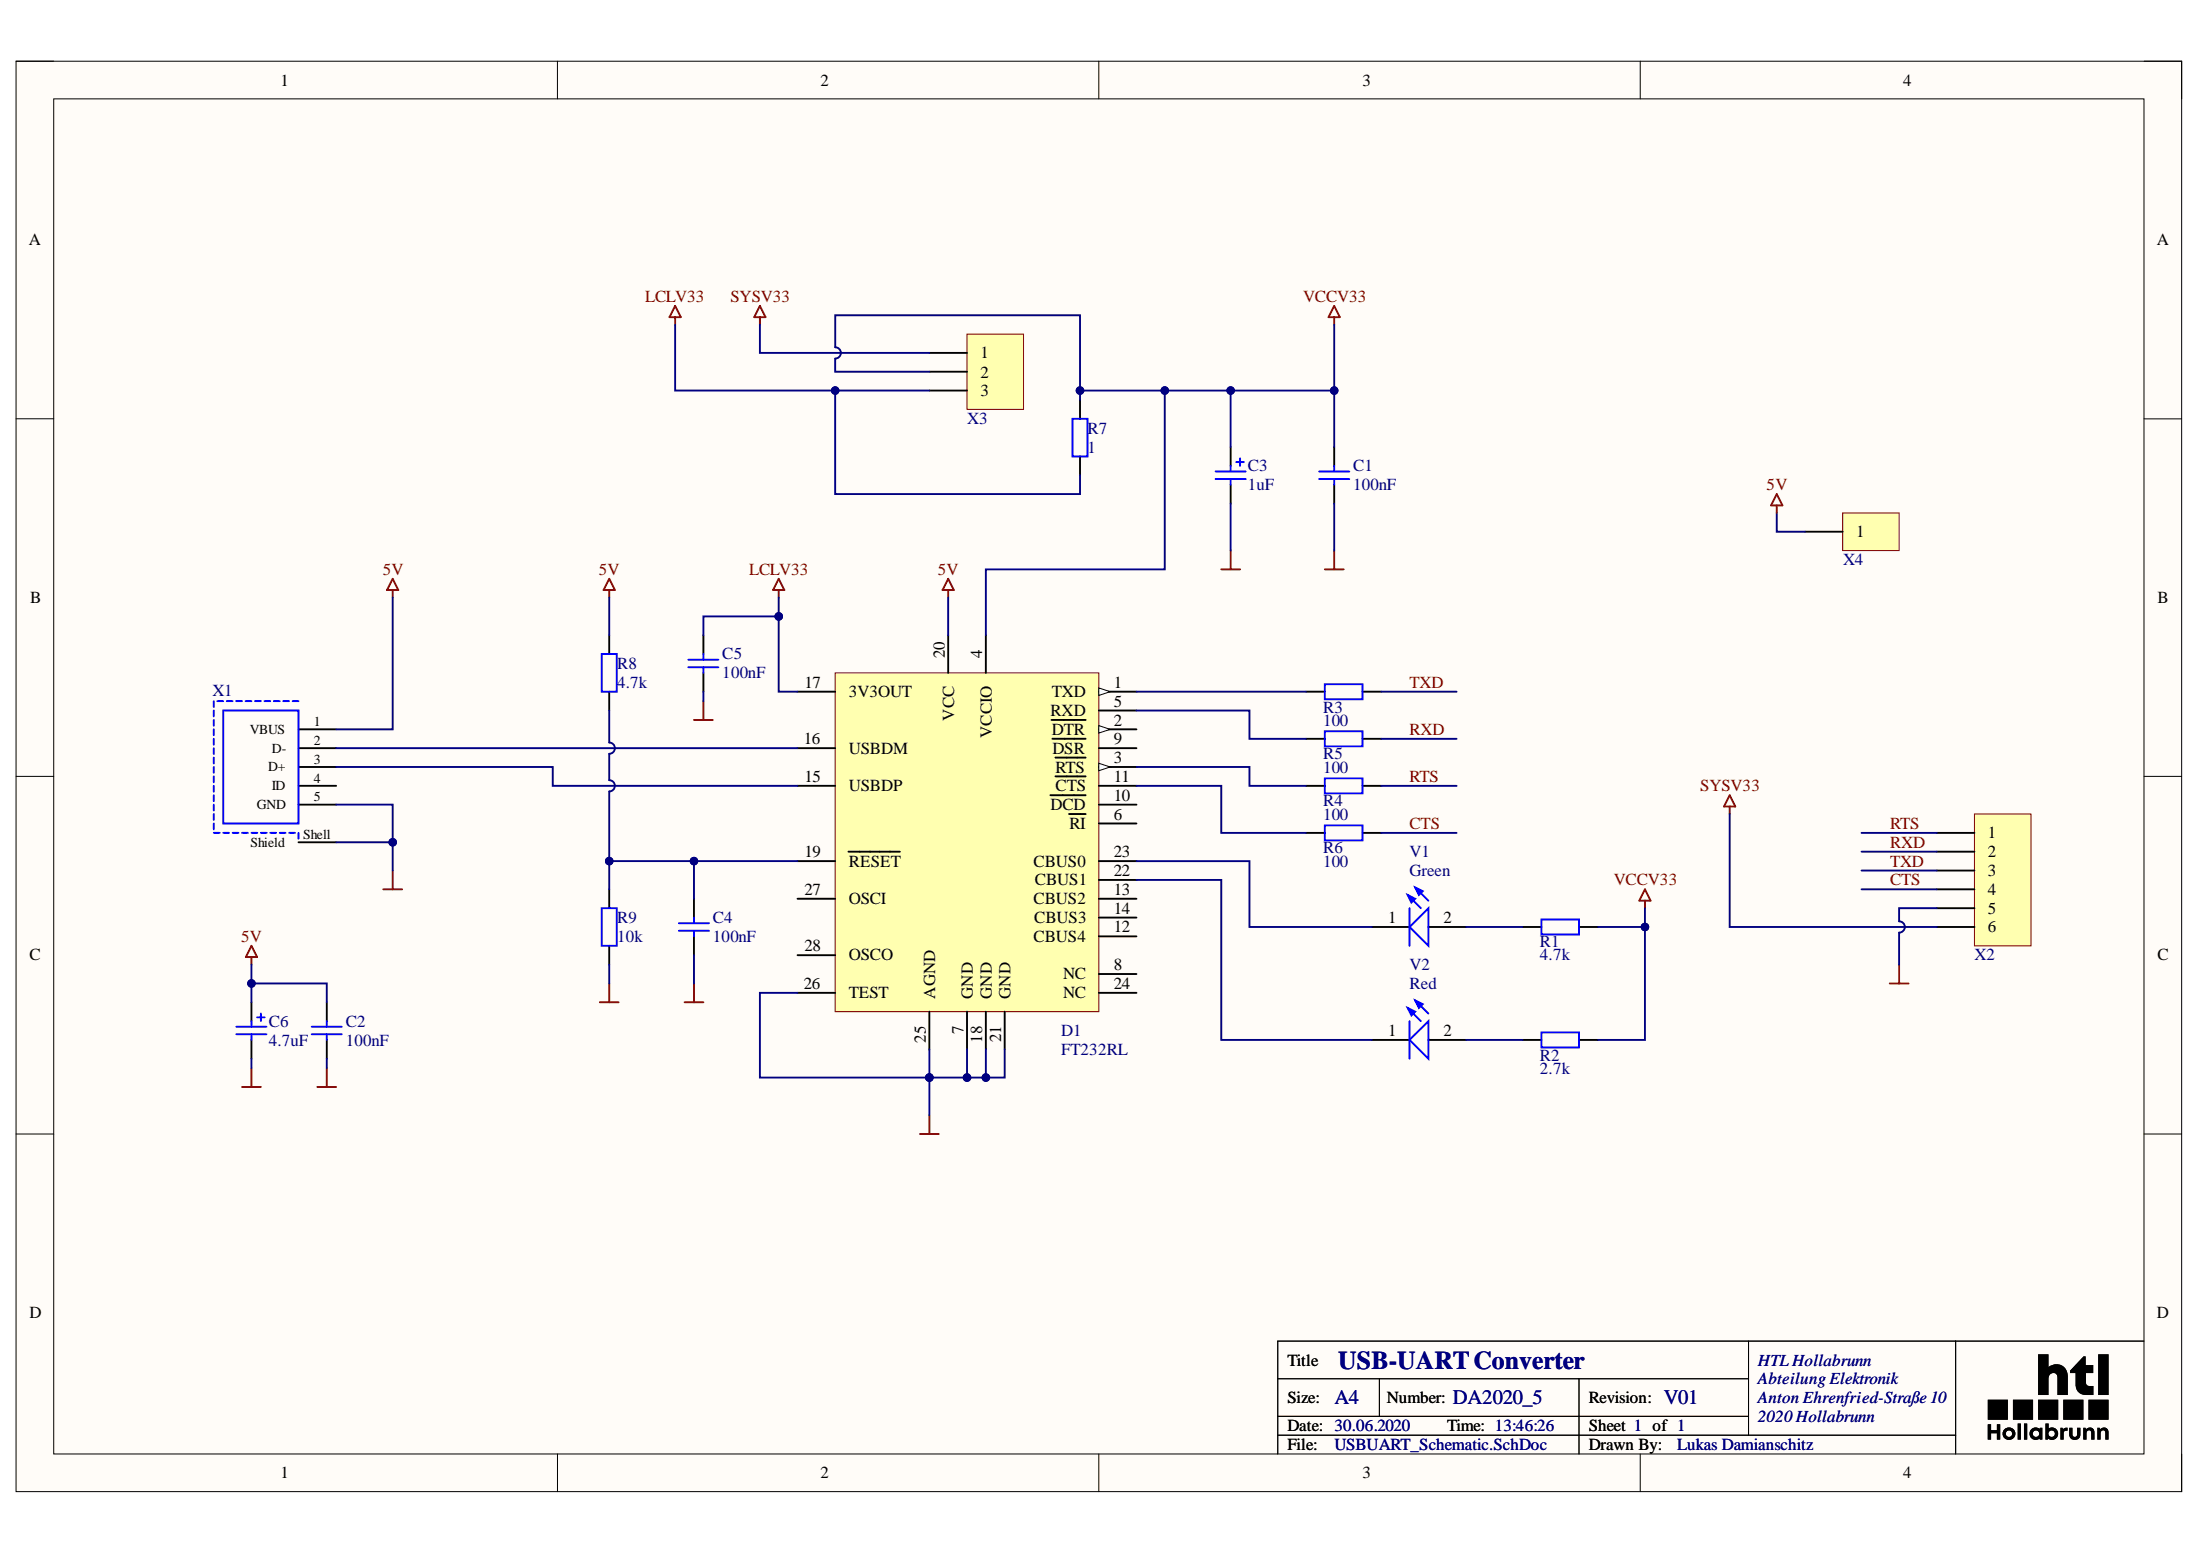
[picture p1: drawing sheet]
<svg xmlns="http://www.w3.org/2000/svg" width="297mm" height="210mm" viewBox="0 0 297 210" stroke-linecap="round" stroke-linejoin="round" font-family="sans-serif">
<path d="M2.2 8.3h292.4v193h-292.4z" fill-rule="evenodd" fill="#fffcf8"/>
<path d="M2.2 8.3h292.4v193h-292.4z" fill="none" stroke="#000" stroke-width=".14"/>
<path d="M7.3 13.3h282.2v183h-282.2z" fill-rule="evenodd" fill="#fffcf8"/>
<g fill="none" stroke="#000" stroke-width=".14">
<path d="M2.2 8.3h5.1M7.3 13.3h282.2v183h-282.2zM75.3 8.3v5M148.4 8.3v5M221.5 8.3v5M289.5 8.3h5.1v5M2.2 56.5h5.1M289.5 56.5h5.1M2.2 104.8h5.1M289.5 104.8h5.1M2.2 153.1h5.1M289.5 153.1h5.1"/>
<path d="M75.3 196.3v5M148.4 196.3v5M172.5 186.1h63.6M172.5 193.7h91.5M172.5 191.2h63.6M186.2 186.1v5.1M213.2 186.1v10.2M221.5 196.3v5M236.1 181v12.7M264 181v15.3M289.5 181h-117v15.3M294.6 196.3v5"/>
</g>
<g fill="#000">
<path d="M275.2 182.8v5.5h1.4v-2.1a.63 .63 0 0 1 .5-.9 .63 .63 0 0 1 .7 .7v2.3h1.4v-2.4a1.57 1.57 0 0 0-.9-1.6 1.57 1.57 0 0 0-1.7 .2v-1.7zM283.3 182.8v5.5h1.4v-5.5zM281.3 183.1l-1.8 1.9v.3h.7v1.6a1.33 1.33 0 0 0 1.5 1.4h.9v-1.2l-.7-.1-.3-.4v-1.3h1v-1h-1v-1.2zM268.4 188.9v2.7h2.7v-2.7zM271.8 188.9v2.7h2.7v-2.7zM275.2 188.9v2.7h2.7v-2.7zM278.6 188.9v2.7h2.7v-2.7zM282 188.9v2.7h2.7v-2.7zM272.4 192.2v2.1h.5v-2.1zM273.3 192.2v2.1h.4v-2.1zM276.2 192.2v2.1h.3v-.1a.84 .84 0 0 0 1.4-.6 .84 .84 0 0 0-1.3-.8v-.6zM268.4 192.3v2h.4v-.8h.8v.8h.5v-2h-.5v.8h-.8v-.8zM270.4 193.5a.86 .86 0 0 0 1.7 0 .86 .86 0 0 0-1.7 0zM274.3 192.9a.84 .84 0 0 0-.1 1.2 .84 .84 0 0 0 1.2 .1v.1h.4v-1.6h-.4v.2a.83 .83 0 0 0-1.1 0zM281.3 192.7v1.6h.4l.1-1 .3-.2 .2 .1 .1 1.1h.4v-.9a.62 .62 0 0 0-.4-.7 .62 .62 0 0 0-.7 .2l-.1-.2zM283.2 192.7v1.6h.4l.1-1 .3-.2 .2 .1 .1 1.1h.4v-.9a.63 .63 0 0 0-.4-.7 .63 .63 0 0 0-.7 .2l-.1-.2zM278.2 192.7v1.6h.4v-.8a.37 .37 0 0 1 .6-.4v-.4h-.4l-.2 .2-.1-.2zM279.4 192.7v1a.75 .75 0 0 0 .7 .7 .75 .75 0 0 0 .8-.7v-1h-.4l-.1 1.1a.32 .32 0 0 1-.5 0l-.1-1.1zM274.5 193.5a.44 .44 0 0 1 .8 0 .44 .44 0 0 1-.8 0zM270.8 193.5a.45 .45 0 0 1 .9 0 .45 .45 0 0 1-.9 0zM276.6 193.5a.44 .44 0 0 1 .8 0 .44 .44 0 0 1-.8 0z"/>
<path d="M275.2 182.8v5.5h1.4v-2.1a.63 .63 0 0 1 .5-.9 .63 .63 0 0 1 .7 .7v2.3h1.4v-2.4a1.57 1.57 0 0 0-.9-1.6 1.57 1.57 0 0 0-1.7 .2v-1.7zM283.3 182.8v5.5h1.4v-5.5zM281.3 183.1l-1.8 1.9v.3h.7v1.6a1.33 1.33 0 0 0 1.5 1.4h.9v-1.2l-.7-.1-.3-.4v-1.3h1v-1h-1v-1.2zM268.4 188.9v2.7h2.7v-2.7zM271.8 188.9v2.7h2.7v-2.7zM275.2 188.9v2.7h2.7v-2.7zM278.6 188.9v2.7h2.7v-2.7zM282 188.9v2.7h2.7v-2.7zM272.4 192.2v2.1h.5v-2.1zM273.3 192.2v2.1h.4v-2.1zM276.2 192.2v2.1h.3v-.1a.84 .84 0 0 0 1.4-.6 .84 .84 0 0 0-1.3-.8v-.6zM268.4 192.3v2h.4v-.8h.8v.8h.5v-2h-.5v.8h-.8v-.8zM270.4 193.5a.86 .86 0 0 0 1.7 0 .86 .86 0 0 0-1.7 0zM274.3 192.9a.84 .84 0 0 0-.1 1.2 .84 .84 0 0 0 1.2 .1v.1h.4v-1.6h-.4v.2a.83 .83 0 0 0-1.1 0zM281.3 192.7v1.6h.4l.1-1 .3-.2 .2 .1 .1 1.1h.4v-.9a.62 .62 0 0 0-.4-.7 .62 .62 0 0 0-.7 .2l-.1-.2zM283.2 192.7v1.6h.4l.1-1 .3-.2 .2 .1 .1 1.1h.4v-.9a.63 .63 0 0 0-.4-.7 .63 .63 0 0 0-.7 .2l-.1-.2zM278.2 192.7v1.6h.4v-.8a.37 .37 0 0 1 .6-.4v-.4h-.4l-.2 .2-.1-.2zM279.4 192.7v1a.75 .75 0 0 0 .7 .7 .75 .75 0 0 0 .8-.7v-1h-.4l-.1 1.1a.32 .32 0 0 1-.5 0l-.1-1.1zM274.5 193.5a.44 .44 0 0 1 .8 0 .44 .44 0 0 1-.8 0zM270.8 193.5a.45 .45 0 0 1 .9 0 .45 .45 0 0 1-.9 0zM276.6 193.5a.44 .44 0 0 1 .8 0 .44 .44 0 0 1-.8 0z"/>
</g>
<path d="M112.8 90.8h35.6v45.8h-35.6z" fill-rule="evenodd" fill="#ffffb0"/>
<path d="M112.8 90.8h35.6v45.8h-35.6z" fill="none" stroke="#800000" stroke-width=".14"/>
<g fill="none" stroke="#000" stroke-width=".25">
<path d="M107.7 93.4h5.1M128 85.7v5.1M133.1 85.7v5.1M142.1 99.7h4.5M148.4 95.9h5M148.4 93.4h5M107.7 101h5.1M107.7 106.1h5.1M107.7 116.2h5.1M114.5 115h7M141.8 107.3h4.8M142.5 104.8h4.1"/>
<path d="M144.3 109.9h2.3M148.4 111.2h5M148.4 101h5M148.4 108.6h5M148.4 106.1h5M148.4 116.2h5M148.4 118.8h5M107.7 134h5.1M107.7 121.3h5.1M107.7 128.9h5.1M125.5 136.6v5M130.6 136.6v5"/>
<path d="M133.1 136.6v5M135.7 136.6v5M148.4 134h5M148.4 131.5h5M148.4 126.4h5M148.4 121.3h5M148.4 123.9h5"/>
</g>
<path d="M148.4 92.9l1.5 .5-1.5 .5z" fill="#f8fcff"/>
<path d="M148.4 92.9l1.5 .5-1.5 .5z" fill="none" stroke="#000" stroke-width=".14"/>
<path d="M148.4 98.5h5" fill="none" stroke="#000" stroke-width=".25"/>
<path d="M148.4 97.9l1.5 .6-1.5 .5z" fill="#f8fcff"/>
<path d="M148.4 97.9l1.5 .6-1.5 .5z" fill="none" stroke="#000" stroke-width=".14"/>
<path d="M142 97.2h4.6M148.4 103.5h5" fill="none" stroke="#000" stroke-width=".25"/>
<path d="M148.4 103l1.5 .5-1.5 .5z" fill="#f8fcff"/>
<path d="M148.4 103l1.5 .5-1.5 .5z" fill="none" stroke="#000" stroke-width=".14"/>
<g fill="none" stroke="#000" stroke-width=".25">
<path d="M166.2 60.3v2.6M166.2 65.4v2.6M180.1 60.3v2.6M180.1 65.4v2.6M40.3 98.5h5.1M82.3 85.7v2.6M82.3 93.4v2.5M95 85.7v2.6M95 90.8v2.6M176.3 93.4h2.6M176.3 99.7h2.6M184 93.4h2.5"/>
<path d="M184 99.7h2.5M40.3 101h5.1M40.3 103.5h5.1M40.3 106.1h5.1M40.3 108.6h5.1M40.3 113.7h5.1M142.5 102.3h4.1M176.3 106.1h2.6M176.3 112.4h2.6M184 106.1h2.5M184 112.4h2.5M33.9 135.3v2.5"/>
<path d="M44.1 135.3v2.5M82.3 120v2.6M82.3 127.7v2.5M93.7 121.3v2.6M93.7 126.4v2.5M185.2 125.1h5.1M192.9 125.1h5M33.9 140.4v2.5M44.1 140.4v2.5"/>
</g>
<g fill="none" stroke="#00f" stroke-width=".25">
<path d="M164.1 63.6h4.1M164.1 64.7h4.1M166.2 62.9v.7M166.2 64.7v.7M166.9 62.4h1M167.4 61.9v1M178.1 64.7h4.1M178.1 63.6h4.1M180.1 62.9v.7M180.1 64.7v.7M28.9 94.6v.8M28.9 95.9v.8"/>
<path d="M28.9 97.2v.8M28.9 98.5v.7M28.9 99.7v.8M29.3 94.6h.8M30.1 95.9h10.2v15.3h-10.2zM30.6 94.6h.8M31.9 94.6h.8M33.2 94.6h.7M34.4 94.6h.8M35.7 94.6h.8M37 94.6h.8M38.2 94.6h.8"/>
<path d="M39.5 94.6h.8M81.2 88.3h2.1v5.1h-2.1zM92.9 89.1h4.1M92.9 90.1h4.1M95 88.3v.8M95 90.1v.7M178.9 92.4h5.1v2h-5.1zM178.9 98.7h5.1v2h-5.1zM28.9 101v.8M28.9 102.3v.8M28.9 103.5v.8M28.9 104.8v.8"/>
<path d="M28.9 106.1v.8M28.9 107.3v.8M28.9 108.6v.8M28.9 109.9v.8M28.9 111.2v.7M28.9 112.4h.8M30.1 112.4h.8M31.4 112.4h.8M32.7 112.4h.8M33.9 112.4h.8M35.2 112.4h.8M36.5 112.4h.8"/>
<path d="M37.8 112.4h.8M39 112.4h.8M40.3 112.4v.8M178.9 105.1h5.1v2h-5.1zM178.9 111.4h5.1v2h-5.1zM191.1 119.8l1.8 1.8M31.9 138.6h4.1M31.9 139.6h4.1M33.9 137.8v.8M33.9 139.6v.8M34.7 137.3h1M35.2 136.8v1"/>
<path d="M42.1 138.6h4.1M42.1 139.6h4.1M44.1 137.8v.8M44.1 139.6v.8M81.2 122.6h2.1v5.1h-2.1zM91.7 124.6h4M91.7 125.6h4M93.7 123.9v.7M93.7 125.6v.8M190.1 120.8l1.7 1.8M190.3 125.1l2.6-2.5v5.1zM190.3 122.6v5.1"/>
</g>
<g fill="none" stroke="#800000" stroke-width=".25">
<path d="M53 79.6v1.1M53 78.1l.8 1.5h-1.5zM82.3 78.1l.7 1.5h-1.5zM82.3 79.6v1.1M105.1 78.1l.8 1.5h-1.5zM105.1 79.6v1.1M128 78.1l.8 1.5h-1.5zM128 79.6v1.1M93.7 97.2h2.5M95 94.6v2.6M53 117.5v2.5M33.9 127.7l.8 1.5h-1.5z"/>
<path d="M33.9 129.2v1M51.7 120h2.6M81 135.3h2.5M82.3 132.8v2.5M92.4 135.3h2.6M93.7 132.8v2.5M32.7 146.7h2.5M33.9 144.2v2.5M42.8 146.7h2.6M44.1 144.2v2.5M124.2 153.1h2.5M125.5 150.5v2.6"/>
</g>
<path d="M191.1 119.8l1 .5-.5 .5z" fill="#00f"/>
<path d="M191.1 119.8l1 .5-.5 .5z" fill="none" stroke="#00f" stroke-width=".25"/>
<path d="M190.1 120.8l1 .5-.5 .5z" fill="#00f"/>
<path d="M190.1 120.8l1 .5-.5 .5zM190.1 136.1l1.7 1.7M190.3 137.8v5.1M191.1 135l1.8 1.8M190.3 140.4l2.6-2.6v5.1z" fill="none" stroke="#00f" stroke-width=".25"/>
<path d="M185.2 140.4h5.1M192.9 140.4h5" fill="none" stroke="#000" stroke-width=".25"/>
<path d="M191.1 135l1 .5-.5 .6z" fill="#00f"/>
<path d="M191.1 135l1 .5-.5 .6z" fill="none" stroke="#00f" stroke-width=".25"/>
<path d="M190.1 136.1l1 .5-.5 .5z" fill="#00f"/>
<path d="M190.1 136.1l1 .5-.5 .5zM208.1 124.1h5.1v2h-5.1zM208.1 139.4h5.1v2h-5.1z" fill="none" stroke="#00f" stroke-width=".25"/>
<path d="M205.6 125.1h2.5M213.2 125.1h2.5M205.6 140.4h2.5M213.2 140.4h2.5" fill="none" stroke="#000" stroke-width=".25"/>
<path d="M222.1 120l.8 1.6h-1.6zM222.1 121.6v1" fill="none" stroke="#800000" stroke-width=".25"/>
<path d="M266.6 109.9h7.6v17.8h-7.6z" fill-rule="evenodd" fill="#ffffb0"/>
<path d="M266.6 109.9h7.6v17.8h-7.6z" fill="none" stroke="#800000" stroke-width=".14"/>
<path d="M145.8 54v2.5M145.8 61.6v2.6M261.5 112.4h5.1M261.5 115h5.1M261.5 117.5h5.1M261.5 120h5.1M261.5 122.6h5.1M261.5 125.1h5.1" fill="none" stroke="#000" stroke-width=".25"/>
<g fill="none" stroke="#800000" stroke-width=".25">
<path d="M91.2 41.3l.7 1.5h-1.5zM91.2 42.8v1M102.6 41.3l.8 1.5h-1.6zM102.6 42.8v1M180.1 41.3l.8 1.5h-1.5zM180.1 42.8v1M164.9 76.9h2.5M166.2 74.3v2.6M178.9 76.9h2.5M180.1 74.3v2.6M233.5 107.3l.8 1.6h-1.5zM233.5 108.9v1"/>
<path d="M255.1 132.8h2.6M256.4 130.2v2.6"/>
</g>
<path d="M144.8 56.5h2v5.1h-2z" fill="none" stroke="#00f" stroke-width=".25"/>
<path d="M130.6 45.1h7.6v10.2h-7.6z" fill-rule="evenodd" fill="#ffffb0"/>
<path d="M130.6 45.1h7.6v10.2h-7.6z" fill="none" stroke="#800000" stroke-width=".14"/>
<path d="M125.5 47.6h5.1M125.5 50.2h5.1M125.5 52.7h5.1" fill="none" stroke="#000" stroke-width=".25"/>
<path d="M248.8 69.2h7.6v5.1h-7.6z" fill-rule="evenodd" fill="#ffffb0"/>
<path d="M248.8 69.2h7.6v5.1h-7.6z" fill="none" stroke="#800000" stroke-width=".14"/>
<path d="M243.7 71.8h5.1" fill="none" stroke="#000" stroke-width=".25"/>
<path d="M239.9 69.2v2.6h3.8M33.9 132.8h10.2v2.5" fill="none" stroke="#000080" stroke-width=".25"/>
<path d="M239.9 66.7l.8 1.5h-1.6zM239.9 68.2v1" fill="none" stroke="#800000" stroke-width=".25"/>
<circle cx="33.9" cy="132.8" r=".51" fill="#000080"/>
<circle cx="33.9" cy="132.8" r=".51" fill="none" stroke="#000080" stroke-width=".14"/>
<path d="M45.4 108.6h7.6v5.1h-7.6" fill="none" stroke="#000080" stroke-width=".25"/>
<circle cx="53" cy="113.7" r=".51" fill="#000080"/>
<circle cx="53" cy="113.7" r=".51" fill="none" stroke="#000080" stroke-width=".14"/>
<path d="M53 80.7v17.8h-7.6M45.4 103.5h29.2v2.6h33.1M45.4 101h62.3M107.7 116.2h-25.4v3.8" fill="none" stroke="#000080" stroke-width=".25"/>
<circle cx="93.7" cy="116.2" r=".51" fill="#000080"/>
<circle cx="93.7" cy="116.2" r=".51" fill="none" stroke="#000080" stroke-width=".14"/>
<circle cx="82.3" cy="116.2" r=".51" fill="#000080"/>
<circle cx="82.3" cy="116.2" r=".51" fill="none" stroke="#000080" stroke-width=".14"/>
<path d="M91.2 43.8v8.9h34.3" fill="none" stroke="#000080" stroke-width=".25"/>
<circle cx="112.8" cy="52.7" r=".51" fill="#000080"/>
<circle cx="112.8" cy="52.7" r=".51" fill="none" stroke="#000080" stroke-width=".14"/>
<path d="M105.1 83.2h-10.1v2.5" fill="none" stroke="#000080" stroke-width=".25"/>
<circle cx="105.1" cy="83.2" r=".51" fill="#000080"/>
<circle cx="105.1" cy="83.2" r=".51" fill="none" stroke="#000080" stroke-width=".14"/>
<path d="M107.7 134h-5.1v11.5h33.1v-3.9" fill="none" stroke="#000080" stroke-width=".25"/>
<circle cx="133.1" cy="145.5" r=".51" fill="#000080"/>
<circle cx="133.1" cy="145.5" r=".51" fill="none" stroke="#000080" stroke-width=".14"/>
<circle cx="130.6" cy="145.5" r=".51" fill="#000080"/>
<circle cx="130.6" cy="145.5" r=".51" fill="none" stroke="#000080" stroke-width=".14"/>
<circle cx="125.5" cy="145.5" r=".51" fill="#000080"/>
<circle cx="125.5" cy="145.5" r=".51" fill="none" stroke="#000080" stroke-width=".14"/>
<path d="M102.6 43.8v3.8h22.9M105.1 80.7v12.7h2.6" fill="none" stroke="#000080" stroke-width=".25"/>
<circle cx="105.1" cy="83.2" r=".51" fill="#000080"/>
<circle cx="105.1" cy="83.2" r=".51" fill="none" stroke="#000080" stroke-width=".14"/>
<path d="M112.8 52.7v14h33v-2.5" fill="none" stroke="#000080" stroke-width=".25"/>
<circle cx="112.8" cy="52.7" r=".51" fill="#000080"/>
<circle cx="112.8" cy="52.7" r=".51" fill="none" stroke="#000080" stroke-width=".14"/>
<path d="M180.1 43.8v8.9h-34.3v-10.1h-33v4.3a.76 .76 0 0 1 .7 .7 .76 .76 0 0 1-.7 .8v1.8h12.7" fill="none" stroke="#000080" stroke-width=".25"/>
<circle cx="145.8" cy="52.7" r=".51" fill="#000080"/>
<circle cx="145.8" cy="52.7" r=".51" fill="none" stroke="#000080" stroke-width=".14"/>
<circle cx="157.3" cy="52.7" r=".51" fill="#000080"/>
<circle cx="157.3" cy="52.7" r=".51" fill="none" stroke="#000080" stroke-width=".14"/>
<circle cx="166.2" cy="52.7" r=".51" fill="#000080"/>
<circle cx="166.2" cy="52.7" r=".51" fill="none" stroke="#000080" stroke-width=".14"/>
<circle cx="180.1" cy="52.7" r=".51" fill="#000080"/>
<circle cx="180.1" cy="52.7" r=".51" fill="none" stroke="#000080" stroke-width=".14"/>
<path d="M157.3 52.7v24.2h-24.2v8.8" fill="none" stroke="#000080" stroke-width=".25"/>
<circle cx="157.3" cy="52.7" r=".51" fill="#000080"/>
<circle cx="157.3" cy="52.7" r=".51" fill="none" stroke="#000080" stroke-width=".14"/>
<g fill="none" stroke="#000080" stroke-width=".25">
<path d="M153.4 95.9h15.3v3.8h7.6M153.4 93.4h22.9M186.5 93.4h10.2M186.5 99.7h10.2M153.4 118.8h11.5v21.6h20.3M153.4 116.2h15.3v8.9h16.5M153.4 106.1h11.5v6.3h11.4M153.4 103.5h15.3v2.6h7.6M186.5 112.4h10.2M186.5 106.1h10.2M197.9 125.1h7.7M215.7 125.1h6.4v15.3h-6.4"/>
<path d="M197.9 140.4h7.7"/>
</g>
<circle cx="222.1" cy="125.1" r=".51" fill="#000080"/>
<circle cx="222.1" cy="125.1" r=".51" fill="none" stroke="#000080" stroke-width=".14"/>
<path d="M233.5 109.9v15.2h28M251.3 117.5h10.2M251.3 115h10.2M251.3 112.4h10.2M33.9 130.2v5.1M251.3 120h10.2M261.5 122.6h-5.1v1.8a.76 .76 0 0 1 .8 .7 .76 .76 0 0 1-.8 .8v4.3M33.9 142.9v1.3" fill="none" stroke="#000080" stroke-width=".25"/>
<circle cx="33.9" cy="132.8" r=".51" fill="#000080"/>
<circle cx="33.9" cy="132.8" r=".51" fill="none" stroke="#000080" stroke-width=".14"/>
<path d="M53 113.7v3.8M44.1 142.9v1.3" fill="none" stroke="#000080" stroke-width=".25"/>
<circle cx="53" cy="113.7" r=".51" fill="#000080"/>
<circle cx="53" cy="113.7" r=".51" fill="none" stroke="#000080" stroke-width=".14"/>
<path d="M82.3 95.9v4.3a.76 .76 0 0 1 .7 .8 .76 .76 0 0 1-.7 .8v3.5a.76 .76 0 0 1 .7 .8 .76 .76 0 0 1-.7 .7v9.4M82.3 130.2v2.6" fill="none" stroke="#000080" stroke-width=".25"/>
<circle cx="82.3" cy="116.2" r=".51" fill="#000080"/>
<circle cx="82.3" cy="116.2" r=".51" fill="none" stroke="#000080" stroke-width=".14"/>
<path d="M82.3 80.7v5M93.7 116.2v5.1M93.7 128.9v3.9" fill="none" stroke="#000080" stroke-width=".25"/>
<circle cx="93.7" cy="116.2" r=".51" fill="#000080"/>
<circle cx="93.7" cy="116.2" r=".51" fill="none" stroke="#000080" stroke-width=".14"/>
<path d="M95 93.4v1.2M125.5 145.5v5" fill="none" stroke="#000080" stroke-width=".25"/>
<circle cx="125.5" cy="145.5" r=".51" fill="#000080"/>
<circle cx="125.5" cy="145.5" r=".51" fill="none" stroke="#000080" stroke-width=".14"/>
<path d="M125.5 141.6v3.9" fill="none" stroke="#000080" stroke-width=".25"/>
<circle cx="125.5" cy="145.5" r=".51" fill="#000080"/>
<circle cx="125.5" cy="145.5" r=".51" fill="none" stroke="#000080" stroke-width=".14"/>
<path d="M128 80.7v5M130.6 141.6v3.9" fill="none" stroke="#000080" stroke-width=".25"/>
<circle cx="130.6" cy="145.5" r=".51" fill="#000080"/>
<circle cx="130.6" cy="145.5" r=".51" fill="none" stroke="#000080" stroke-width=".14"/>
<path d="M133.1 141.6v3.9" fill="none" stroke="#000080" stroke-width=".25"/>
<circle cx="133.1" cy="145.5" r=".51" fill="#000080"/>
<circle cx="133.1" cy="145.5" r=".51" fill="none" stroke="#000080" stroke-width=".14"/>
<path d="M145.8 52.7v1.3" fill="none" stroke="#000080" stroke-width=".25"/>
<circle cx="145.8" cy="52.7" r=".51" fill="#000080"/>
<circle cx="145.8" cy="52.7" r=".51" fill="none" stroke="#000080" stroke-width=".14"/>
<path d="M166.2 52.7v7.6M166.2 68v6.3" fill="none" stroke="#000080" stroke-width=".25"/>
<circle cx="166.2" cy="52.7" r=".51" fill="#000080"/>
<circle cx="166.2" cy="52.7" r=".51" fill="none" stroke="#000080" stroke-width=".14"/>
<path d="M180.1 52.7v7.6M180.1 68v6.3" fill="none" stroke="#000080" stroke-width=".25"/>
<circle cx="180.1" cy="52.7" r=".51" fill="#000080"/>
<circle cx="180.1" cy="52.7" r=".51" fill="none" stroke="#000080" stroke-width=".14"/>
<path d="M222.1 122.6v2.5" fill="none" stroke="#000080" stroke-width=".25"/>
<circle cx="222.1" cy="125.1" r=".51" fill="#000080"/>
<circle cx="222.1" cy="125.1" r=".51" fill="none" stroke="#000080" stroke-width=".14"/>
<text font-size="3.5" fill="#000080" x="180.7" y="184.8">USB-UARTConverter</text>
<g font-size="2.8" fill="#000080">
<text x="180.2" y="189.6">A4</text>
<text x="196.1" y="189.6">DA2020_5</text>
<text x="224.7" y="189.6">V01</text>
</g>
<g font-size="2.3">
<text x="37.9" y="11.6">1</text>
<text x="110.8" y="11.6">2</text>
<text x="184" y="11.6">3</text>
<text x="257" y="11.6">4</text>
<text x="3.9" y="33.1">A</text>
<text x="291.2" y="33.1">A</text>
<text x="132.4" y="48.3">1</text>
<text x="132.4" y="51">2</text>
<text x="132.4" y="53.5">3</text>
<text x="250.6" y="72.5">1</text>
<text x="4.1" y="81.4">B</text>
<text x="291.3" y="81.4">B</text>
<text x="127.6" y="88.8" transform="rotate(-90 127.6 88.8)">20</text>
<text x="132.6" y="88.8" transform="rotate(-90 132.6 88.8)">4</text>
<text x="108.6" y="92.9">17</text>
<text x="114.6" y="94.2">3V3OUT</text>
<text x="142" y="94.2">TXD</text>
<text x="150.4" y="95.4">5</text>
<text x="150.4" y="92.9">1</text>
<text x="108.5" y="100.5">16</text>
<text x="114.6" y="101.8">USBDM</text>
<text x="128.8" y="97.3" transform="rotate(-90 128.8 97.3)">VCC</text>
<text x="133.9" y="99.6" transform="rotate(-90 133.9 99.6)">VCCIO</text>
<text x="141.8" y="96.7">RXD</text>
<text x="142" y="99.2">DTR</text>
<text x="142.1" y="101.8">DSR</text>
<text x="150.4" y="100.5">9</text>
<text x="150.4" y="98">2</text>
<text x="108.6" y="105.6">15</text>
<text x="114.6" y="106.8">USBDP</text>
<text x="142.5" y="106.8">CTS</text>
<text x="142.5" y="104.3">RTS</text>
<text x="150.4" y="105.6">11</text>
<text x="150.4" y="103">3</text>
<text x="141.8" y="109.4">DCD</text>
<text x="144.4" y="111.9">RI</text>
<text x="150.4" y="110.6">6</text>
<text x="150.4" y="108.1">10</text>
<text x="268.4" y="113.2">1</text>
<text x="108.6" y="115.7">19</text>
<text x="114.6" y="117">RESET</text>
<text x="139.6" y="117">CBUS0</text>
<text x="139.7" y="119.5">CBUS1</text>
<text x="150.4" y="118.2">22</text>
<text x="150.4" y="115.7">23</text>
<text x="268.4" y="115.7">2</text>
<text x="268.4" y="118.2">3</text>
<text x="108.6" y="120.8">27</text>
<text x="114.6" y="122">OSCI</text>
<text x="139.6" y="122">CBUS2</text>
<text x="139.6" y="124.6">CBUS3</text>
<text x="150.4" y="125.8">12</text>
<text x="150.4" y="120.8">13</text>
<text x="150.4" y="123.3">14</text>
<text x="187.4" y="124.6">1</text>
<text x="194.9" y="124.6">2</text>
<text x="268.4" y="120.8">4</text>
<text x="268.4" y="123.3">5</text>
<text x="268.4" y="125.8">6</text>
<text x="4" y="129.7">C</text>
<text x="108.6" y="128.4">28</text>
<text x="114.6" y="129.7">OSCO</text>
<text x="139.6" y="127.1">CBUS4</text>
<text x="150.4" y="130.9">8</text>
<text x="291.3" y="129.7">C</text>
<text x="108.5" y="133.5">26</text>
<text x="114.6" y="134.7">TEST</text>
<text x="126.3" y="134.8" transform="rotate(-90 126.3 134.8)">AGND</text>
<text x="131.4" y="134.8" transform="rotate(-90 131.4 134.8)">GND</text>
<text x="133.9" y="134.8" transform="rotate(-90 133.9 134.8)">GND</text>
<text x="136.4" y="134.8" transform="rotate(-90 136.4 134.8)">GND</text>
<text x="143.5" y="134.7">NC</text>
<text x="143.5" y="132.2">NC</text>
<text x="150.4" y="133.5">24</text>
<text x="125" y="140.7" transform="rotate(-90 125 140.7)">25</text>
<text x="130.1" y="139.6" transform="rotate(-90 130.1 139.6)">7</text>
<text x="132.6" y="140.7" transform="rotate(-90 132.6 140.7)">18</text>
<text x="135.2" y="140.6" transform="rotate(-90 135.2 140.6)">21</text>
<text x="187.4" y="139.9">1</text>
<text x="194.9" y="139.9">2</text>
<text x="4" y="177.9">D</text>
<text x="291.2" y="177.9">D</text>
<text x="173.8" y="184.3">Title</text>
<text x="173.8" y="189.4">Size:</text>
<text x="187.3" y="189.4">Number:</text>
<text x="214.5" y="189.4">Revision:</text>
<text x="173.8" y="193.2">Date: 30.06.2020</text>
<text x="173.8" y="195.7">File:</text>
<text x="195.4" y="193.2">Time: 13:46:26</text>
<text x="214.5" y="193.2">Sheet 1 of 1</text>
<text x="214.5" y="195.7">Drawn By:</text>
<text x="37.9" y="199.6">1</text>
<text x="110.8" y="199.6">2</text>
<text x="184" y="199.6">3</text>
<text x="257" y="199.6">4</text>
</g>
<g font-size="2.3" fill="#800000">
<text x="87.1" y="40.7">LCLV33</text>
<text x="98.6" y="40.7">SYSV33</text>
<text x="175.9" y="40.7">VCCV33</text>
<text x="238.5" y="66.2">5V</text>
<text x="51.7" y="77.6">5V</text>
<text x="80.9" y="77.6">5V</text>
<text x="101.2" y="77.6">LCLV33</text>
<text x="126.6" y="77.6">5V</text>
<text x="190.3" y="92.9">TXD</text>
<text x="190.3" y="99.2">RXD</text>
<text x="190.3" y="105.6">RTS</text>
<text x="229.6" y="106.8">SYSV33</text>
<text x="190.3" y="111.9">CTS</text>
<text x="255.2" y="111.9">RTS</text>
<text x="217.9" y="119.5">VCCV33</text>
<text x="255.2" y="119.5">CTS</text>
<text x="255.2" y="114.4">RXD</text>
<text x="255.2" y="117">TXD</text>
<text x="32.6" y="127.1">5V</text>
</g>
<g font-size="2.3" fill="#000080">
<text x="130.6" y="57.3">X3</text>
<text x="146.8" y="58.6">R7</text>
<text x="146.8" y="61.1">1</text>
<text x="168.5" y="63.6">C3</text>
<text x="182.7" y="63.6">C1</text>
<text x="168.5" y="66.2">1uF</text>
<text x="182.7" y="66.2">100nF</text>
<text x="248.8" y="76.3">X4</text>
<text x="97.5" y="89">C5</text>
<text x="28.7" y="93.9">X1</text>
<text x="83.3" y="92.9">4.7k</text>
<text x="83.3" y="90.3">R8</text>
<text x="97.5" y="91.5">100nF</text>
<text x="178.6" y="98">100</text>
<text x="178.6" y="96.2">R3</text>
<text x="178.6" y="104.3">100</text>
<text x="178.6" y="102.5">R5</text>
<text x="178.6" y="110.6">100</text>
<text x="178.6" y="108.9">R4</text>
<text x="178.6" y="117">100</text>
<text x="178.6" y="115.2">R6</text>
<text x="190.3" y="115.7">V1</text>
<text x="190.3" y="118.2">Green</text>
<text x="83.3" y="124.6">R9</text>
<text x="96.3" y="124.6">C4</text>
<text x="83.3" y="127.1">10k</text>
<text x="96.3" y="127.1">100nF</text>
<text x="190.3" y="130.9">V2</text>
<text x="207.9" y="129.7">4.7k</text>
<text x="207.9" y="127.9">R1</text>
<text x="266.6" y="129.7">X2</text>
<text x="190.3" y="133.5">Red</text>
<text x="36.3" y="141.1">4.7uF</text>
<text x="36.3" y="138.6">C6</text>
<text x="46.7" y="141.1">100nF</text>
<text x="46.7" y="138.6">C2</text>
<text x="143.3" y="139.9">D1</text>
<text x="143.3" y="142.4">FT232RL</text>
<text x="207.9" y="143.2">R2</text>
<text x="207.9" y="144.9">2.7k</text>
<text x="237.3" y="184.3">HTL Hollabrunn</text>
<text x="237.3" y="186.9">Abteilung Elektronik</text>
<text x="237.3" y="189.4">Anton Ehrenfried-Straße 10</text>
<text x="237.3" y="191.9">2020 Hollabrunn</text>
<text x="180.2" y="195.7">USBUART_Schematic.SchDoc</text>
<text x="226.4" y="195.7">Lukas Damianschitz</text>
</g>
<g font-size="1.9">
<text x="33.7" y="99.1">VBUS</text>
<text x="36.7" y="101.6">D-</text>
<text x="42.4" y="98">1</text>
<text x="42.4" y="100.6">2</text>
<text x="36.2" y="104.1">D+</text>
<text x="36.7" y="106.7">ID</text>
<text x="42.4" y="103.1">3</text>
<text x="42.4" y="105.6">4</text>
<text x="34.7" y="109.2">GND</text>
<text x="40.9" y="113.3">Shell</text>
<text x="42.4" y="108.2">5</text>
<text x="33.8" y="114.3">Shield</text>
</g>
</svg>
